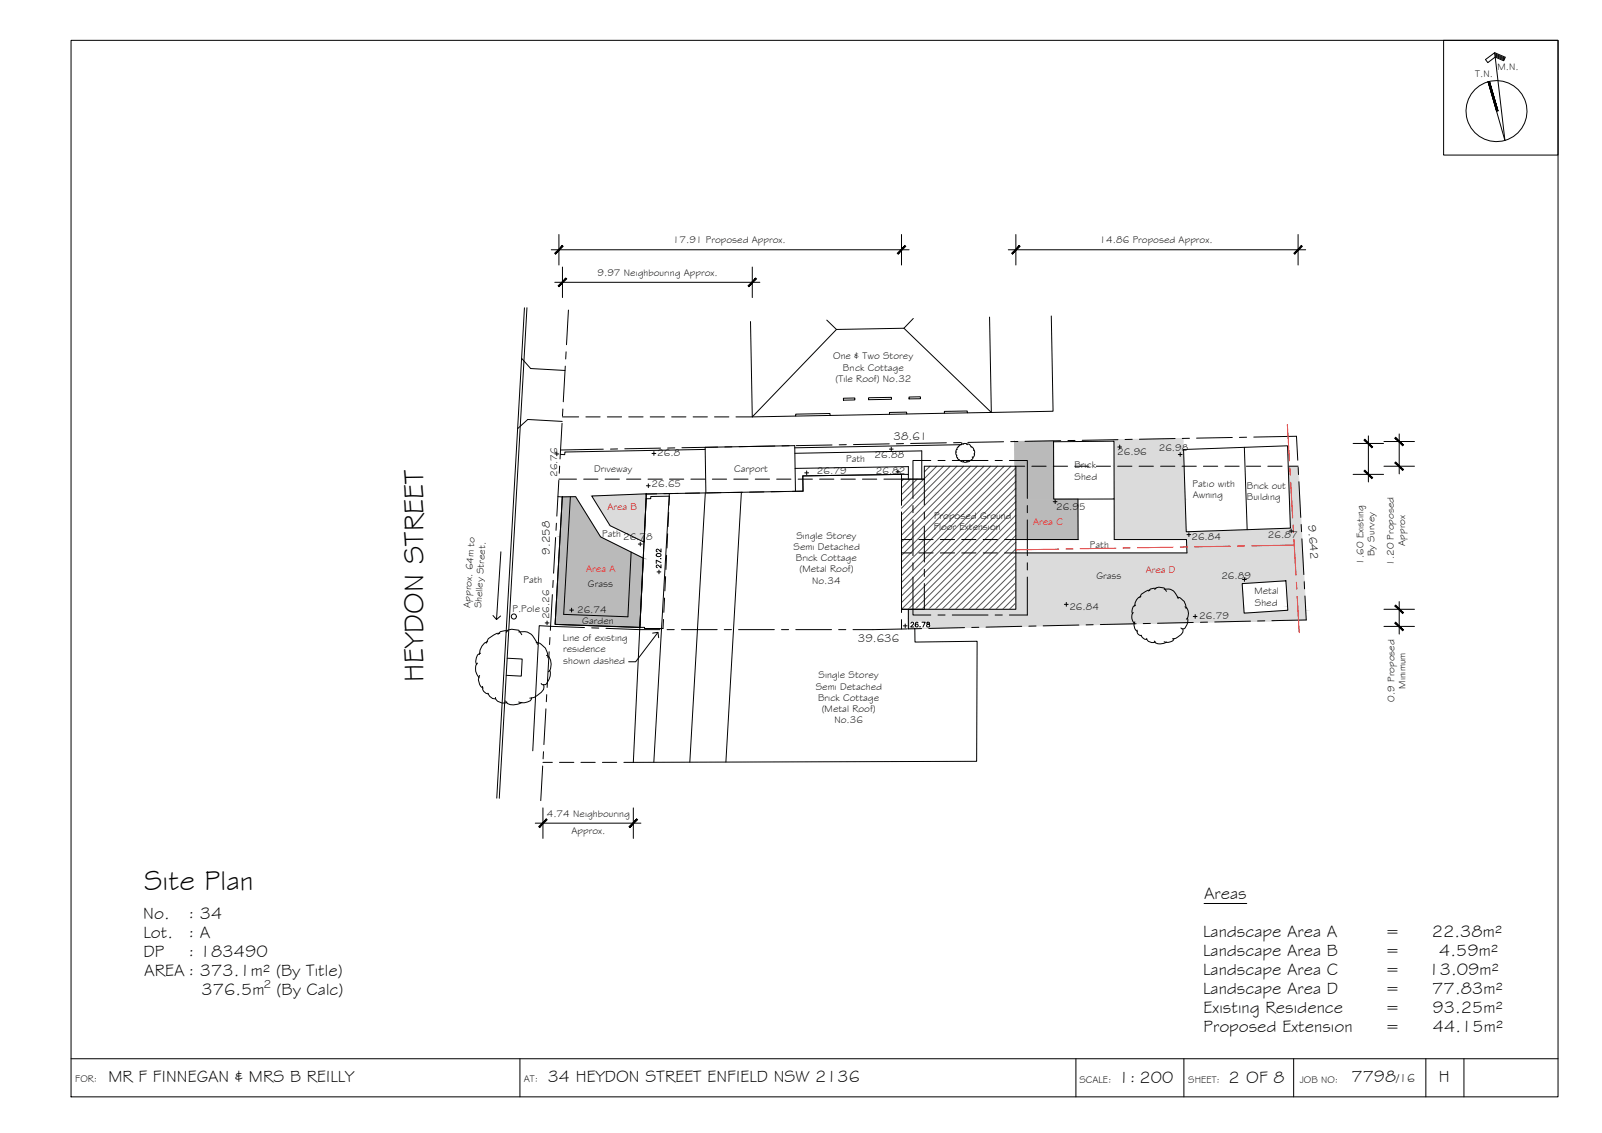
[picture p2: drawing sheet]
<svg xmlns="http://www.w3.org/2000/svg" width="420mm" height="297mm" viewBox="0 0 420 297" stroke-linecap="round" stroke-linejoin="round" font-family="sans-serif">
<!-- layer: HATCH -->
<g fill="#bababa" stroke="#bababa" stroke-width=".26">
<path d="M266.1 115.8l10.2-.2v.2z"/>
<path d="M276.4 130.9l6.3-.1z"/>
<path d="M147.5 130.3h3.5z"/>
<path d="M146.6 146.3h22.1l-.8 17.4z"/>
<path d="M266.1 115.8l10.3 15.1-.1-15.1zM266.1 115.8l10.3 15.1h-10.1z"/>
<path d="M266.3 130.9l16.4 10.5v-10.5zM266.3 130.9l16.4 10.5h-16.2z"/>
<path d="M147.5 130.3l10 10.5-6.5-10.5zM147.5 130.3l10 10.5h-10.6z"/>
<path d="M146.9 140.8l21.8 5.5-11.2-5.5zM146.9 140.8l21.8 5.5h-22.1z"/>
<path d="M146.6 146.3l-1 17.4h22.3zM145.6 163.7h22.3l-.1 .8z"/>
</g>
<g fill="#dbdbdb" stroke="#dbdbdb" stroke-width=".26">
<path d="M155.2 130l14.3-.5v.5z"/>
<path d="M155.2 130h14.3l-.4 7.8z"/>
<path d="M292.1 115.3l18.1-.4v.4z"/>
<path d="M303.6 154h.9z"/>
<path d="M302.9 154.2h.2z"/>
<path d="M311.5 162.9h15.5l-12.6 .3z"/>
<path d="M297.3 163.2h14.2l-9.8 .2z"/>
<path d="M238.2 164.7h7.8l-7.8 .2z"/>
<path d="M155.2 130l4.8 7.8h9.1zM160 137.8h9.1l-.2 4.3z"/>
<path d="M292.1 115.3l18.2 .4-.1-.4zM292.1 115.3l18.2 .4h-18.1z"/>
<path d="M292.2 115.7l18.3 6.5-.2-6.5zM292.2 115.7l18.3 6.5h-18.3z"/>
<path d="M292.2 122.2l18.6 8.6-.3-8.6zM292.2 122.2l18.6 8.6h-18.6z"/>
<path d="M337.9 122.2l3.4 16.3-.8-16.3zM337.9 122.2l3.4 16.3h-2.9z"/>
<path d="M338.4 138.5l2.9 .4v-.4zM327.1 138.9l11.3-.4 2.9 .4z"/>
<path d="M292.2 130.8l18.9 8.1-.3-8.1zM292.2 130.8l18.9 8.1h-18.9z"/>
<path d="M327.1 138.9l14.3 .5-.1-.5zM311.1 139.4l16-.5 14.3 .5z"/>
<path d="M292.2 138.9l18.9 .5v-.5zM292.2 138.9l18.9 .5h-18.9z"/>
<path d="M292.2 139.4l49.3 2-.1-2zM292.2 139.4l49.3 2h-49.3z"/>
<path d="M311.3 141.4l30.4 3.6-.2-3.6zM311.3 141.4l30.4 3.6h-30.4z"/>
<path d="M266.4 145l75.6 7.3-.3-7.3zM266.4 145l75.6 7.3h-75.6z"/>
<path d="M337.3 152.3l4.8 .7-.1-.7zM337.3 152.3l4.8 .7h-4.8z"/>
<path d="M266.4 152.3l59.4 .7 11.5-.7zM266.4 152.3l59.4 .7h-59.4z"/>
<path d="M266.4 153l59.4 .9v-.9zM266.4 153l59.4 .9h-59.4z"/>
<path d="M303.9 153.9l21.9 .1zM303.9 153.9l21.9 .1z"/>
<path d="M303.6 154l1.4 .1zM303.2 154.1h1.8z"/>
<path d="M266.4 153.9l36.8 .2 .7-.2zM266.4 153.9l36.8 .2h-36.8z"/>
<path d="M304.5 154l21.4 .1zM304.5 154l21.4 .1z"/>
<path d="M303.2 154.1h2.1zM303.2 154.1h2.1z"/>
<path d="M303.2 154.1l2.2 .1zM303.2 154.1l2.2 .1z"/>
<path d="M266.4 154.1h36.8zM266.4 154.1l36.7 .1z"/>
<path d="M305.3 154.1l20.6 .2zM305.3 154.1l20.6 .2z"/>
<path d="M303.1 154.2l2.3 .1zM303.1 154.2l2.3 .1z"/>
<path d="M302.6 154.2l.5 .1zM302.5 154.3h.6z"/>
<path d="M266.4 154.2h36.2zM266.4 154.2l36.1 .1z"/>
<path d="M305.5 154.4h1zM305.5 154.5h1.2z"/>
<path d="M305.4 154.3l20.5 .1v-.1zM305.4 154.3l20.5 .1h-20.4z"/>
<path d="M302.5 154.3l3 .1-.1-.1zM301.7 154.4l.8-.1 3 .1z"/>
<path d="M266.4 154.3l35.3 .1 .8-.1zM266.4 154.3l35.3 .1h-35.3z"/>
<path d="M306.5 154.4l19.4 .1zM306.5 154.4l19.4 .1z"/>
<path d="M301.7 154.4l3.8 .1zM301.7 154.4l3.8 .1z"/>
<path d="M266.4 154.4h35.3zM266.4 154.4l35.3 .1z"/>
<path d="M306.7 154.5h19.2zM306.7 154.5h19.2z"/>
<path d="M301.7 154.5h5.3zM301.7 154.5h5.3z"/>
<path d="M266.4 154.5h35.3zM266.4 154.5h35.3z"/>
<path d="M301.7 154.5l5.8 .3-.5-.3zM301.7 154.5l5.8 .3h-6.1z"/>
<path d="M266.4 154.5l35 .3 .3-.3zM266.4 154.5l35 .3h-35z"/>
<path d="M307 154.5l18.9 .4v-.4zM307 154.5l18.9 .4h-18.2z"/>
<path d="M301 154.8l6.7 .1-.2-.1zM300.7 154.9l.3-.1 6.7 .1z"/>
<path d="M307.7 154.9l18.2 .2v-.2zM307.7 154.9l18.2 .2h-18z"/>
<path d="M300.7 154.9l7.2 .2-.2-.2zM300.4 155.1l.3-.2 7.2 .2z"/>
<path d="M266.4 154.8l34 .3 .6-.3zM266.4 154.8l34 .3h-34z"/>
<path d="M307.9 155.1l18 .1zM307.9 155.1l18 .1z"/>
<path d="M300.4 155.1l7.6 .1zM300.2 155.2h7.8z"/>
<path d="M308 155.2l18 .5-.1-.5zM308 155.2l18 .5h-17.6z"/>
<path d="M300.2 155.2l8.2 .5-.4-.5zM299.5 155.7l.7-.5 8.2 .5z"/>
<path d="M299.5 155.7l8.9 .1zM299.3 155.8h9.1z"/>
<path d="M266.4 155.1l32.9 .7 1.1-.7zM266.4 155.1l32.9 .7h-32.9z"/>
<path d="M299.3 155.8l9.5 .7-.4-.7zM299.3 155.8l9.5 .7h-9.8z"/>
<path d="M266.4 155.8l32.6 .7 .3-.7zM266.4 155.8l32.6 .7h-32.6z"/>
<path d="M308.4 155.7l17.6 .8v-.8zM308.4 155.7l17.6 .8h-17.1z"/>
<path d="M299 156.5h9.9zM298.9 156.5h10z"/>
<path d="M308.9 156.5l17.1 .1zM308.9 156.5l17.1 .1z"/>
<path d="M298.9 156.5l10 .1zM298.8 156.6h10.1z"/>
<path d="M308.9 156.6h17.1zM308.9 156.6h17.1z"/>
<path d="M298.8 156.6h10.1zM298.8 156.6h10.1z"/>
<path d="M266.4 156.5h32.6zM266.4 156.5l32.4 .1z"/>
<path d="M308.9 156.6h17.1zM308.9 156.6h17.1z"/>
<path d="M298.8 156.6h10.5zM298.6 156.6h10.7z"/>
<path d="M266.4 156.6h32.4zM266.4 156.6h32.2z"/>
<path d="M309.3 156.6l16.7 .1zM309.3 156.6l16.7 .1z"/>
<path d="M298.6 156.6l10.8 .1zM298.6 156.6l10.8 .1z"/>
<path d="M266.4 156.6h32.2zM266.4 156.6l32.2 .1z"/>
<path d="M309.4 156.7l16.6 .2v-.2zM309.4 156.7l16.6 .2h-16.2z"/>
<path d="M298.6 156.7l11.2 .2-.4-.2zM298.6 156.7l11.2 .2h-11.4z"/>
<path d="M266.4 156.7l32 .2 .2-.2zM266.4 156.7l32 .2h-32z"/>
<path d="M309.8 156.9l16.3 .4-.1-.4zM309.8 156.9l16.3 .4h-16z"/>
<path d="M298.4 156.9l11.7 .4-.3-.4zM298.4 156.9l11.7 .4h-12z"/>
<path d="M266.4 156.9l31.7 .4 .3-.4zM266.4 156.9l31.7 .4h-31.7z"/>
<path d="M310.1 157.3l16 .2v-.2zM310.1 157.3l16 .2h-15.8z"/>
<path d="M298.1 157.3l12.2 .2-.2-.2zM298.1 157.3l12.2 .2h-12.3z"/>
<path d="M266.4 157.3l31.6 .2 .1-.2zM266.4 157.3l31.6 .2h-31.6z"/>
<path d="M310.3 157.5l15.8 .2v-.2zM310.3 157.5l15.8 .2h-15.5z"/>
<path d="M298 157.5l12.6 .2-.3-.2zM298 157.5l12.6 .2h-12.7z"/>
<path d="M266.4 157.5l31.5 .2 .1-.2zM266.4 157.5l31.5 .2h-31.5z"/>
<path d="M310.6 157.7l15.5 .3v-.3zM310.6 157.7l15.5 .3h-15.4z"/>
<path d="M297.9 157.7l12.8 .3-.1-.3zM297.9 157.7l12.8 .3h-13z"/>
<path d="M266.4 157.7l31.3 .3 .2-.3zM266.4 157.7l31.3 .3h-31.3z"/>
<path d="M310.7 158l15.4 .1zM310.7 158l15.4 .1z"/>
<path d="M297.7 158l13 .1zM297.7 158l13 .1z"/>
<path d="M266.4 158l31.3 .1zM266.4 158l31.3 .1z"/>
<path d="M310.7 158.1l15.4 .3v-.3zM310.7 158.1l15.4 .3h-15.2z"/>
<path d="M297.7 158.1l13.2 .3-.2-.3zM297.7 158.1l13.2 .3h-13.2z"/>
<path d="M310.9 158.4l15.3 .3-.1-.3zM310.9 158.4l15.3 .3h-15.2z"/>
<path d="M297.7 158.4l13.3 .3-.1-.3zM297.7 158.4l13.3 .3h-13.4z"/>
<path d="M266.4 158.1l31.2 .6 .1-.6zM266.4 158.1l31.2 .6h-31.2z"/>
<path d="M311 158.7h15.2zM311 158.7h15.2z"/>
<path d="M297.6 158.7h13.4zM297.6 158.7h13.4z"/>
<path d="M266.4 158.7h31.2zM266.4 158.7h31.2z"/>
<path d="M311 158.7h15.2zM311 158.7h15.2z"/>
<path d="M297.6 158.7h13.4zM297.6 158.7h13.4z"/>
<path d="M266.4 158.7h31.2zM266.4 158.7h31.2z"/>
<path d="M311 158.7l15.2 .1zM311 158.7l15.2 .1z"/>
<path d="M297.6 158.7l13.4 .1zM297.5 158.8h13.5z"/>
<path d="M266.4 158.7h31.2zM266.4 158.7l31.1 .1z"/>
<path d="M337.3 153l5.1 6-.3-6zM337.3 153l5.1 6h-4.7z"/>
<path d="M311 158.8l15.2 .2v-.2zM311 158.8l15.2 .2h-15.2z"/>
<path d="M297.5 158.8l13.5 .2v-.2zM297.2 159l.3-.2 13.5 .2z"/>
<path d="M266.4 158.8l30.8 .2 .3-.2zM266.4 158.8l30.8 .2h-30.8z"/>
<path d="M311 159l15.2 .2v-.2zM311 159l15.2 .2h-15.1z"/>
<path d="M297.2 159l13.9 .2-.1-.2zM297.2 159l13.9 .2h-14z"/>
<path d="M311.1 159.2l15.1 .1zM311.1 159.2l15.1 .1z"/>
<path d="M297.1 159.2l14.1 .1zM297.1 159.2l14.1 .1z"/>
<path d="M311.2 159.3l15 .3v-.3zM311.2 159.3l15 .3h-14.8z"/>
<path d="M297.1 159.3l14.3 .3-.2-.3zM297.1 159.3l14.3 .3h-14.4z"/>
<path d="M266.4 159l30.6 .6 .2-.6zM266.4 159l30.6 .6h-30.6z"/>
<path d="M311.4 159.6h14.8zM311.4 159.6h14.8z"/>
<path d="M297 159.6h14.4zM297 159.6h14.4z"/>
<path d="M266.4 159.6h30.6zM266.4 159.6h30.6z"/>
<path d="M266.4 159.6h30.6zM266.4 159.6l30.6 .1z"/>
<path d="M337.7 159l4.7 1v-1zM337.7 159l4.7 1h-4.6z"/>
<path d="M311.4 159.6l14.8 .4v-.4zM311.4 159.6l14.8 .4h-14.6z"/>
<path d="M297 159.6l14.6 .4-.2-.4zM297 159.6l14.6 .4h-14.7z"/>
<path d="M238.2 159.7l58.7 .3 .1-.3zM238.2 159.7l58.7 .3h-58.7z"/>
<path d="M311.6 160l14.6 .1zM311.6 160l14.6 .1z"/>
<path d="M296.9 160l14.7 .1zM296.9 160l14.7 .1z"/>
<path d="M238.2 160h58.7zM238.2 160l58.7 .1z"/>
<path d="M296.9 160.1l14.7 .1v-.1zM296.9 160.1l14.7 .1h-14.7z"/>
<path d="M238.2 160.1l58.7 .1v-.1zM238.2 160.1l58.7 .1h-58.7z"/>
<path d="M337.8 160l4.7 .6-.1-.6zM328.9 160.6l8.9-.6 4.7 .6z"/>
<path d="M311.6 160.1l14.7 .5-.1-.5zM311.6 160.1l14.7 .5h-14.6z"/>
<path d="M296.9 160.2l14.8 .4-.1-.4zM296.9 160.2l14.8 .4h-14.8z"/>
<path d="M238.2 160.2l58.7 .4v-.4zM238.2 160.2l58.7 .4h-58.7z"/>
<path d="M328.9 160.6l13.6 .2v-.2zM326.3 160.8l2.6-.2 13.6 .2z"/>
<path d="M311.7 160.6l14.6 .2v-.2zM311.7 160.6l14.6 .2h-14.6z"/>
<path d="M296.9 160.6l14.8 .2v-.2zM296.9 160.6l14.8 .2h-14.7z"/>
<path d="M297 160.8h14.7zM297 160.8h14.7z"/>
<path d="M238.2 160.6l58.8 .2-.1-.2zM238.2 160.6l58.8 .2h-58.8z"/>
<path d="M311.7 160.8h30.8zM311.7 160.8h30.8z"/>
<path d="M297 160.8h14.7zM297 160.8h14.7z"/>
<path d="M238.2 160.8h58.8zM238.2 160.8h58.8z"/>
<path d="M297 160.8l14.7 .4v-.4zM297 160.8l14.7 .4h-14.8z"/>
<path d="M238.2 160.8l58.7 .4 .1-.4zM238.2 160.8l58.7 .4h-58.7z"/>
<path d="M311.7 160.8l30.8 .9v-.9zM311.7 160.8l30.8 .9h-30.9z"/>
<path d="M296.9 161.2l14.7 .5 .1-.5zM296.9 161.2l14.7 .5h-14.8z"/>
<path d="M238.2 161.2l58.6 .5 .1-.5zM238.2 161.2l58.6 .5h-58.6z"/>
<path d="M311.6 161.7h30.9zM311.6 161.7h30.9z"/>
<path d="M296.8 161.7h14.8zM296.8 161.7h14.8z"/>
<path d="M238.2 161.7h58.6zM238.2 161.7h58.6z"/>
<path d="M311.6 161.7l31 .4-.1-.4zM311.6 161.7l31 .4h-31.2z"/>
<path d="M296.8 161.7l14.6 .4 .2-.4zM296.8 161.7l14.6 .4h-14.6z"/>
<path d="M238.2 161.7l58.6 .4v-.4zM238.2 161.7l58.6 .4h-58.6z"/>
<path d="M296.8 162.1h14.6zM296.8 162.1h14.6z"/>
<path d="M296.8 162.1l14.7 .1zM296.8 162.1l14.7 .1z"/>
<path d="M238.2 162.1l58.7 .1zM238.2 162.1l58.7 .1z"/>
<path d="M311.4 162.1l31.2 .3v-.3zM311.4 162.1l31.2 .3h-31.1z"/>
<path d="M296.9 162.2l14.6 .2zM296.9 162.2l14.6 .2z"/>
<path d="M311.5 162.4l31.1 .1v-.1zM311.5 162.4l31.1 .1h-31.1z"/>
<path d="M311.5 162.5l22.7 .2 8.4-.2zM311.5 162.5l22.7 .2h-22.7z"/>
<path d="M296.9 162.4l14.6 .3v-.3zM296.9 162.4l14.6 .3h-14.5z"/>
<path d="M311.5 162.7h22.7zM311.5 162.7l18.2 .1z"/>
<path d="M297 162.7l14.5 .1zM297 162.7l14.5 .1z"/>
<path d="M238.2 162.2l58.9 .6-.2-.6zM238.2 162.2l58.9 .6h-58.9z"/>
<path d="M311.5 162.8h18.2zM311.5 162.8l15.5 .1z"/>
<path d="M297.1 162.8l14.4 .1zM297.1 162.8l14.4 .1z"/>
<path d="M244.2 162.8l52.9 .1zM244.2 162.8l52.9 .1z"/>
<path d="M311.5 162.9v.3h2.9zM311.5 163.2h2.9z"/>
<path d="M297.1 162.9l14.4 .3v-.3zM297.1 162.9l14.4 .3h-14.2z"/>
<path d="M297.3 163.2h14.2zM297.3 163.2h14.2z"/>
<path d="M297.3 163.2l.2 .2h4.2zM297.5 163.4h4.2z"/>
<path d="M244.2 162.9l53.3 .5-.4-.5zM244.2 162.9l53.3 .5h-53.3z"/>
<path d="M244.2 163.4h53.3zM244.2 163.4l53.3 .1z"/>
<path d="M238.2 162.8l.3 1.9v-1.9zM238.2 162.8l.3 1.9h-.3z"/>
<path d="M244.2 163.5l1.8 1.2 51.5-1.2zM244.2 163.5l1.8 1.2h-1.8z"/>
</g>
<!-- layer: BORDER -->
<g fill="none" stroke="#000" stroke-width=".26">
<path d="M18.6 10.6h390v277h-390zM378.6 10.6h30v30.1h-30zM392 13.8l2.8 1.2-.4 .9-2.3-.9-1.9 1.4-.6-.8 2.4-1.8 2.7 23-4.4-15.3M392.1 14.1l2.6 1.2M392.1 14.4l2.5 1.1M392.1 14.7l2.4 1M390.7 21.4l2.2 7.7M18.6 277.6h390M136.4 277.6v10M282.2 277.6v10M310.5 277.6v10M339.3 277.6v10"/>
<path d="M374 277.6v10M383.9 277.6v10"/>
<circle cx="392.5" cy="29.1" r="8"/>
</g>
<g fill="#000" stroke="#000" stroke-width=".26">
<path d="M390.3 21.5l2.3 7.6zM390.3 21.5l.3-.1 2 7.7z"/>
<path d="M390.6 21.4l2 7.7h.3zM390.6 21.4l2.3 7.7z"/>
</g>
<!-- layer: HATCH -->
<g fill="none" stroke="#545454" stroke-width=".26">
<path d="M237 125.6l-.6 .6M238.7 125.6l-2.3 2.3M240.5 125.6l-4.1 4.1M242.3 125.6l-5.9 5.9M243.9 122.2l-1.5 1.5M245.7 122.2l-3.3 3.3M247.4 122.2l-11 11M249.2 122.2l-12.8 12.8M251 122.2l-14.6 14.6M252.7 122.2l-16.3 16.3M254.5 122.2l-18.1 18.1M256.3 122.2l-19.9 19.9"/>
<path d="M258 122.2l-21.6 21.6M259.8 122.2l-23.4 23.4M261.6 122.2l-25.2 25.2M263.3 122.2l-26.9 27M265.1 122.2l-28.7 28.7M266.4 138.6l-21.1 21.1M266.4 136.8l-22.9 22.9M266.4 135.1l-24.6 24.6M266.4 133.3l-26.4 26.4M266.4 131.5l-28.2 28.2M266.4 129.8l-29.9 29.9M266.4 128l-30 30"/>
<path d="M266.4 126.2l-30 30M266.4 124.5l-30 29.9M266.4 122.7l-30 30M238.2 159.7h.1M266.4 158l-1.7 1.7M266.4 156.3l-3.4 3.4M266.4 154.5l-5.2 5.2M266.4 152.7l-7 7M266.4 151l-8.7 8.7M266.4 149.2l-10.5 10.5M266.4 147.4l-12.3 12.3M266.4 145.7l-14 14"/>
<path d="M266.4 143.9l-15.8 15.8M266.4 142.1l-17.6 17.6M266.4 140.4l-19.3 19.3"/>
</g>
<!-- layer: EXISTING -->
<g fill="none" stroke="#000" stroke-width=".26">
<path d="M136.8 94l2.4 2.6 9 .5M137.5 80.7l-7.2 128.5M138.2 80.7l-7.3 128.6M147.5 110.5l-9.1-.5-2.6 2.4M184.9 117.8l-36.7 .7-.1 .7-1.2-.1M208.5 118.8l33.3-.6v7.4M252.2 116v.6l-43.8 .8M276.3 115.8l15.9-.1v15.1l-15.8 .1zM310.4 117.8l27.3-.9 .7 21.6-27.3 .9zM326.4 117.3l.7 21.6M146.3 130.2l1.2 .1-1.9 33.4 22.2 .8 1.7-33.7M147.5 130.3l3.5-.1 6.5 10.6 11.2 5.5-.9 18.2-22.2-.8z"/>
<path d="M149.6 130.3l-1.8 30.8 16.9 .6 .8-16.9M155.2 130l14.3-.5-.6 12.6-8.9-4.3zM172.2 129.5h-2.8l.1 1.3 1.2-.1v-.5l4.9-.1-.1 2.4M175.1 139.9l-.2 3.8M175.4 134.3l-.2 3.8M177.8 129.4h-3.7M183.5 129.3h-3.8M189.1 129.2h-3.8M194.7 129.1h-3.7M200.3 129h-3.7M206 128.9h-3.8M208.5 122.8l29.7-.5v2.1"/>
<path d="M236.4 126.8v-2.4l-25.8 .4v4h-2.8M236.4 128.7v3.8M236.4 134.3v3.8M236.4 139.9v3.8M282.7 130.8l.1 10.6h-19.3M292.2 130.8v10.6h19l.1 3.6h-47.8M174.3 156.8l-.2 3.7M174.6 151.2l-.2 3.7M174.8 145.6l-.1 3.7M236.4 145.6v3.7M236.4 151.2v3.8M236.4 156.8v3.8"/>
<path d="M236.4 145h2.7M236.4 141.4h2.7M241 145h3.7M241 141.4h3.7M246.6 145h3.8M246.6 141.4h3.8M252.2 145h3.8M252.2 141.4h3.8M257.9 145h3.7M257.9 141.4h3.7M325.8 153l11.5-.7 .5 7.7-11.5 .8zM144.4 164.2l-3-.2-1.7 32.8"/>
<path d="M174 162.4l-.1 2.4h-4.9v-.3h-1.2l-1.7 35.4M236.4 162.4v2.5"/>
<circle cx="134.8" cy="161.6" r=".67"/>
</g>
<!-- layer: BOUNDARY -->
<g fill="none" stroke="#000" stroke-width=".26">
<path d="M148.3 96l-.6 9.3M148.5 92.2l-.1 1.9M149.1 81.3l-.5 9.1M147.4 111l-.5 9.3M147.6 107.2l-.1 1.9M158.2 117.8l-11.2 .2M162 117.7h-1.9M173.2 117.5l-9.3 .2M177 117.4l-1.9 .1M188.2 117.2l-9.4 .2M192 117.2h-1.9M203.2 116.9l-9.3 .2"/>
<path d="M207 116.9h-1.9M218.2 116.7l-9.4 .1M222 116.6h-1.9M233.2 116.4l-9.4 .2M237 116.3h-1.9M248.2 116.1l-9.4 .2M252 116l-1.9 .1M263.2 115.8l-9.4 .2M267 115.8h-1.9M278.2 115.5l-9.4 .2M281.9 115.5h-1.8M293.2 115.3l-9.4 .1"/>
<path d="M297 115.2h-1.9M308.2 115l-9.4 .2M312 114.9h-1.9M323.2 114.7l-9.4 .2M326.9 114.6l-1.8 .1M328.8 114.6l11.2-.2 .4 6.3M145.9 137.2l-.1 1.8M146.6 125.9l-.6 9.4M146.8 122.2l-.1 1.9M340.5 122.5l.1 1.9M340.7 126.3l.5 9.4M341.3 137.5l.1 1.9"/>
<path d="M144.9 155.9l-.6 9.4M145.1 152.2l-.1 1.8M145.7 140.9l-.5 9.4M341.4 141.3l.6 9.3M342.1 152.5v1.9M342.3 156.2l.3 6.3-9 .2M144 170.9l-.5 9.3M144.2 167.1l-.1 1.9M144.4 164.2l8.9 .3M155.2 164.6l1.8 .1M158.9 164.7l14.2 .4M174.9 165.1h1.9"/>
<path d="M178.7 165.1h9.4M190 165.1h1.8M193.7 165.1h9.4M205 165.1h1.8M208.7 165.1h9.4M219.9 165.1h1.9M238 164.9l-14.3 .2M241.7 164.8h-1.9M253 164.5l-9.4 .3M256.7 164.5h-1.8M268 164.2l-9.4 .2M271.7 164.1l-1.9 .1"/>
<path d="M283 163.9l-9.4 .2M286.7 163.8h-1.9M298 163.5l-9.4 .2M301.7 163.4l-1.9 .1M313 163.2l-9.4 .2M316.7 163.1h-1.9M328 162.8l-9.4 .3M331.7 162.8h-1.9M142.5 197.1l-.1 1.9M143.2 185.8l-.6 9.4M143.4 182.1l-.1 1.9M142.3 200.8l-.5 9.1"/>
</g>
<!-- layer: ROOFPLAN EXIST. -->
<g fill="none" stroke="#000" stroke-width=".26">
<path d="M216.8 83.9l2.6 2.5M239.5 83.5l-2.4 2.6M259.5 83.1l.5 25-6.3 .1v-.4l-6 .1v.4l-9.9 .2v-.5l-4.5 .1v.5l-15.6 .3v-.5l-9 .2v.5l-11.4 .2-.5-25M275.7 82.8l.5 25-16.2 .3-22.9-22-17.7 .3-22.1 22.9M217.7 108.9l-9 .2M221.2 104.4l3-.1v.6h-3zM227.8 104.3l6-.1v.5l-6 .1zM237.8 108.5l-4.5 .1M238.4 104.1l3-.1v.5l-3 .1zM253.7 108.2l-6 .1M169.5 130.8l-1.7 33.7M175.5 129.4l-4 70.4"/>
<path d="M185 129.2l-4.1 70.6M194.4 129.1l-4 70.7M208.6 128.8l-.2-12-23.5 .5 .2 11.9M238.2 125.6v-1.2l-27.6 .4v4l-41.2 .7M238.2 159.7v5.2l1.7-.1 .1 3.5 16.3-.2-.2 31.5-90 .3"/>
</g>
<!-- layer: NEWWORK -->
<path d="M236.4 125.6h6v-3.4h24v37.5h-30" fill="none" stroke="#000" stroke-width=".26"/>
<!-- layer: ROOFPLAN NEW -->
<g fill="none" stroke="#000" stroke-width=".26">
<path d="M236.4 132.4v-6.8h6v6.8M236.4 134.2v1.9M236.4 138v9.4M239.4 132.5v1.9M239.4 136.3v9.4M242.4 134.2v1.9M242.4 138v9.4M244.1 120.7h-4.7v10M246 120.7h1.9M249.8 120.7h9.3M261 120.7h1.9M264.7 120.7h4.7v10"/>
<path d="M269.4 132.5v1.9M269.4 136.3v9.4M236.4 153v6.7h6v-6.7M236.4 149.2v1.9M239.4 151.3v9.9h4.7M239.4 147.5v1.9M242.4 149.2v1.9M269.4 147.5v1.9M269.4 151.3v9.9h-4.7M246 161.2h1.9M249.8 161.2h9.3M261 161.2h1.9"/>
</g>
<!-- layer: 0.13 -->
<g fill="none" stroke="#f00" stroke-width=".26">
<path d="M337.6 111.3l.6 9.5M338.3 122.7l.1 1.8M338.5 126.4l.5 9.4M339.1 137.6l.1 1.9M277.7 144l-11.3 .2M281.4 143.9h-1.8M292.7 143.7l-9.4 .2M296.4 143.7h-1.9M307.7 143.5l-9.4 .1M311.4 143.4h-1.9M322.7 143.2l-9.4 .2M326.4 143.1l-1.8 .1"/>
<path d="M339.4 141.4l.5 9.4M339.5 142.9l-11.2 .2M340 152.6l.1 1.9M340.2 156.4l.5 9.5"/>
</g>
<!-- layer: 0 -->
<path d="M131.4 144.7l-1.2 17.7M129.3 161.4l.9 1 1.1-.9M133 172.6l4 .2-.3 4.5-3.9-.2M171.2 166l1.4-.2 .1 1.4M172.6 165.8l-5.9 7.7h-1.8" fill="none" stroke="#000" stroke-width=".26"/>
<!-- layer: DIMENSION -->
<g fill="none" stroke="#000" stroke-width=".26">
<path d="M144.6 65.5h93.8M145.5 74h53.8M146.6 61.5v8M147.5 70v8M197.3 70v8M236.4 61.5v8M264.4 65.5h78M266.4 61.5v8M340.5 61.5v8M147.5 109.3h4.3M153.7 109.3h3.7M159.3 109.3h3.7"/>
<path d="M164.9 109.3h3.8M170.5 109.3h3.8M176.2 109.3h3.7M181.8 109.3h3.7M187.4 109.3h3.8M193 109.3h4.3M354.9 116.3h8M358.9 114.3v12.1M363 115.8h8M367 113.8v10.4M146.6 125.6h4.6M153.1 125.6h3.7"/>
<path d="M158.7 125.6h3.7M164.3 125.6h3.8M170 125.6h3.7M175.6 125.6h3.7M181.2 125.6h3.7M186.8 125.6h3.8M192.5 125.6h3.7M198.1 125.6h3.7M203.7 125.6h3.7M209.3 125.6h3.8M215 125.6h3.7M220.6 125.6h3.7"/>
<path d="M226.2 125.6h3.7M231.8 125.6h4.6M266.4 122.2h2.4M270.6 122.2h3.8M276.3 122.2h3.7M281.9 122.2h3.7M287.5 122.2h3.8M293.1 122.2h3.8M298.8 122.2h3.7M304.4 122.2h3.7M310 122.2h3.8M315.6 122.2h3.8"/>
<path d="M321.3 122.2h3.7M326.9 122.2h3.7M332.5 122.2h3.8M338.1 122.2h2.4M354.9 124.4h8M363 122.2h8M363 159.7h8M367 157.7v8.5M363 164.2h8M142.4 199.9h2.5M146.7 199.9h3.8M152.4 199.9h3.7"/>
<path d="M158 199.9h3.7M163.6 199.9h2.5M140.4 215.8h27.7M142.4 211.8v8M166.1 211.8v8"/>
</g>
<!-- layer: 0 -->
<g fill="#000" stroke="#000" stroke-width=".26">
<path d="M147.5 64.4l-1.8 2.2 2-2zM147.5 64.4l-1.8 2.2-.2-.2z"/>
<path d="M148.4 72.9l-1.8 2.2 2-2zM146.4 74.9l2-2-1.8 2.2z"/>
<path d="M198.2 72.9l-2 2 .2 .2zM198.2 72.9l.2 .2-2 2z"/>
<path d="M237.3 64.4l-2 2 .2 .2zM237.3 64.4l.2 .2-2 2z"/>
<path d="M267.3 64.4l-1.8 2.2 2-2zM267.3 64.4l-1.8 2.2-.2-.2z"/>
<path d="M341.3 64.4l-1.9 2 .2 .2zM341.3 64.4l.3 .2-2 2z"/>
<path d="M357.8 115.4l2 2 .2-.2zM357.8 115.4l.2-.2 2 2z"/>
<path d="M365.9 114.9l2 2 .2-.3zM365.9 114.9l.2-.2 2 1.9z"/>
<path d="M358 123.3l-.2 .2 2.2 1.8zM357.8 123.5l2.2 1.8-.2 .2z"/>
<path d="M365.9 121.3l2.2 1.8-2-2zM365.9 121.3l2.2 1.8-.2 .2z"/>
<path d="M366.1 163.1l-.2 .2 2.2 1.8zM365.9 163.3l2.2 1.8-.2 .2z"/>
<path d="M365.9 158.8l2 2 .2-.2zM365.9 158.8l.2-.2 2 2z"/>
<path d="M143.3 214.7l-1.8 2.2 2-2zM143.3 214.7l-1.8 2.2-.2-.2z"/>
<path d="M165 216.7l.2 .2 1.8-2.2zM167 214.7l.2 .2-2 2z"/>
</g>
<!-- layer: HGTS_11 -->
<g fill="none" stroke="#000" stroke-width=".26">
<path d="M145.5 119h1M146 118.5v1M171 118.9h1M171.5 118.4v1M233.3 117.7h1M233.8 117.2v1M293.2 117.2h1M293.7 116.7v1M309 119.2h1M309.5 118.7v.9M169.5 127.4h1M170 126.8v1"/>
<path d="M211.1 124h1M211.6 123.5v1M235 123.7h1M235.5 123.2v1M276.2 131.5h1M276.7 131v1M311.8 139.7v1M338.1 139.2h1M338.6 138.7v1M149.4 159.9h1M149.9 159.4v1.1M167.4 142.6h1"/>
<path d="M167.9 142.1v1M172.2 145.3a.63 .63 0 0 1 .7-.3 .63 .63 0 0 1 .4 .7 .63 .63 0 0 1-.7 .3 .63 .63 0 0 1-.4-.7zM172.3 149.9h1M172.8 149.5v.9M173.3 146.4v.1M173.4 148.1v.8l-.9-.8-.4 .3 .1 .3 .2 .1M173.4 147.5l-1.3-.6v.8M173.4 143.9v.8l-.9-.7-.4 .2 .1 .4 .2 .1M279.2 158.4h.9M279.7 157.9v1.1M311.3 140.2h1M325.9 151.9h1"/>
<path d="M326.4 151.4v1M143 163.3h1M143.5 162.8v1M236.9 164.1h1M237.4 163.6v1M238.9 163.4l.1-.2 .4-.1 .2 .4-.7 .9h.8M240.8 163.3l-.1-.1a.58 .58 0 0 0-.7 .5 .58 .58 0 0 0 .6 .6 .39 .39 0 0 0 0-.6 .39 .39 0 0 0-.6 .3M241.3 164.3h.1M241.8 163.1h.9l-.6 1.3M243.1 163.2v.3a.51 .51 0 0 1 .6 .2 .51 .51 0 0 1 0 .6h-.6a.52 .52 0 0 1 0-.6 .52 .52 0 0 1 .6-.2v-.3zM313 161.6h1M313.5 161.1v1"/>
</g>
<!-- layer: 0.13 -->
<g fill="none" stroke="#000" stroke-width=".26">
<path d="M250.8 118.5l-.1 .5 .2 .4M250.9 119.3v.6l.3 .2M251 117.8l-.3 .3 .1 .5M251.1 120l.1 .3 .3 .2M251.5 117l-.4 .3-.2 .6M252.3 116.5l-.8 .4-.1 .3M252.7 116.5l.4-.3 .4 .1 .2 .3M252.8 116.3l-.7 .3M253.5 116.4l.8 .2 .4 .6M254.7 117.1l.6 .4 .1 .6M255.2 119.9l-.2 .5-.8 .4M255.3 118l.3 .5-.2 .5"/>
<path d="M255.5 118.9a.58 .58 0 0 1-.5 .9M251.5 120.4l.5 .4M252 120.7l.1 .3h.6M252.7 120.9l.5 .3 .5-.2M254.4 120.7l-.3 .3h-.6M297.8 158.7h-.2a1.85 1.85 0 0 0-.5 2.2M299.2 156.4a2.59 2.59 0 0 0-1.6 2.5M301.6 154.8a3.1 3.1 0 0 0-2.7 1.9M302.9 154.6a1.78 1.78 0 0 1 2.8 .1l.2 .3M303.2 154.3a1.93 1.93 0 0 0-2 .7M305.3 154.5a2.98 2.98 0 0 1 3.7 2.4M308.8 156.5a2.99 2.99 0 0 1 2.3 3.1"/>
<path d="M310.8 159.1a2.11 2.11 0 0 1 .3 3.2M125.3 173.9a2.94 2.94 0 0 0 .3 3.8M125.8 177.1a2.42 2.42 0 0 0 .8 3.3M126.1 171.3a1.79 1.79 0 0 0-1.3 2.1l.2 .8M126.5 180a1.69 1.69 0 0 0 1.6 1.9M127.9 168.2a3.5 3.5 0 0 0-2.2 3.4M131.1 166h-.8l-2.2 1.4-.6 1.2M132.7 165.8l.5-.6 1-.2 1.8 .2 .8 1.2M133.2 165.4a2.68 2.68 0 0 0-2.6 .9M136 165.7a3.4 3.4 0 0 1 4.1 1.6l.9 1.6M140.6 168.4a4 4 0 0 1 3.1 4.1M142.6 179.5l.1 .6a3.9 3.9 0 0 1-3.5 2.9h-.3"/>
<path d="M143.3 171.8a2.63 2.63 0 0 1 1.1 3.5l-.2 .5-.4 .3M144.1 175.7a3.3 3.3 0 0 1-1.1 3.8h-.8l-.3-.3M297.2 160.6a2.21 2.21 0 0 0 .3 2.9M297.6 163a1.87 1.87 0 0 0 .7 2.5M298.2 165.2a1.25 1.25 0 0 0 1.2 1.5M299.3 166.5l.1 .3a1.76 1.76 0 0 0 1.3 .9M300.7 167.4l.1 .3a1.61 1.61 0 0 0 2.2 .6M302.7 168.1a2.05 2.05 0 0 0 2.9 .4l.4-.2M307.9 167.4a1.92 1.92 0 0 1-2.6 .8M310.2 164.9l.1 .4a2.91 2.91 0 0 1-2.6 2.2h-.2M311.4 162l.1 .4a2.83 2.83 0 0 1-1 2.5h-.6l-.2-.3M128 181.7l.1 .3a2.22 2.22 0 0 0 1.8 1.2"/>
<path d="M129.9 182.9l.1 .3a2.25 2.25 0 0 0 3 .9M132.6 183.8a1.66 1.66 0 0 0 2 1l1.2-.2 1.1-.5M139.4 183v.3a2.95 2.95 0 0 1-3.4 .7"/>
</g>
<!-- layer: TEXT -->
<path d="M315.8 236.9h11.2" fill="none" stroke="#000" stroke-width=".26"/>
<g font-size="7.5">
<text x="111.1" y="178.7" transform="rotate(-90 111.1 178.7)">HEYDON STREET</text>
<text x="37.8" y="233.3">Site Plan</text>
</g>
<g font-size="4.5">
<text x="315.8" y="235.6">Areas</text>
<text x="37.6" y="240.8">No.</text>
<text x="37.6" y="245.8">Lot.</text>
<text x="49.4" y="240.8">: 34</text>
<text x="49.4" y="245.8">: A</text>
<text x="315.6" y="245.6">Landscape Area A</text>
<text x="363.4" y="245.6">=</text>
<text x="375.5" y="245.6">22.38m²</text>
<text x="37.6" y="250.9">DP</text>
<text x="49.4" y="250.9">: 183490</text>
<text x="315.6" y="250.6">Landscape Area B</text>
<text x="363.4" y="250.6">=</text>
<text x="377.4" y="250.6">4.59m²</text>
<text x="37.8" y="255.9">AREA : 373.1m² (By Title)</text>
<text x="315.6" y="255.7">Landscape Area C</text>
<text x="363.4" y="255.7">=</text>
<text x="374.6" y="255.7">13.09m²</text>
<text x="52.9" y="260.9">376.5m (By Calc)</text>
<text x="315.6" y="260.7">Landscape Area D</text>
<text x="363.4" y="260.7">=</text>
<text x="375.7" y="260.7">77.83m²</text>
<text x="315.6" y="265.7">Existing Residence</text>
<text x="363.4" y="265.7">=</text>
<text x="375.7" y="265.7">93.25m²</text>
<text x="315.7" y="270.7">Proposed Extension</text>
<text x="363.4" y="270.7">=</text>
<text x="375.8" y="270.7">44.15m²</text>
<text x="28.4" y="283.6">MR F FINNEGAN &amp; MRS B REILLY</text>
<text x="143.6" y="283.6">34 HEYDON STREET ENFIELD NSW 2136</text>
<text x="293.4" y="283.9">1: 200</text>
<text x="322.2" y="283.9">2 OF 8</text>
<text x="354.4" y="283.8">7798</text>
<text x="377.4" y="283.7">H</text>
</g>
<text font-size="3.2" x="366.2" y="283.8">/16</text>
<text font-size="3.1" x="69.1" y="259">2</text>
<g font-size="3">
<text x="234.3" y="115.4">38.61</text>
<text x="343.1" y="137.7" transform="rotate(86 343.1 137.7)">9.642</text>
<text x="144.2" y="145.4" transform="rotate(-90 144.2 145.4)">9.258</text>
<text x="225" y="168.2">39.636</text>
</g>
<g font-size="2.6">
<text x="386.9" y="20.3">T.N.</text>
<text x="392.8" y="18.2">M.N.</text>
<text x="176.5" y="63.8">17.91 Proposed Approx.</text>
<text x="288.4" y="63.8">14.86 Proposed Approx.</text>
<text x="156.7" y="72.3">9.97 Neighbouring Approx.</text>
<text x="218.5" y="94.2">One &amp; Two Storey</text>
<text x="219.1" y="100.1">(Tile Roof) No.32</text>
<text x="221.1" y="97.2">Brick Cottage</text>
<text x="172.3" y="119.6">26.8</text>
<text x="229.4" y="120">26.88</text>
<text x="293" y="119.3">26.96</text>
<text x="303.9" y="118.3">26.98</text>
<text x="146.2" y="125.1" transform="rotate(-90 146.2 125.1)">26.76</text>
<text x="155.8" y="123.7">Driveway</text>
<text x="192.6" y="123.8">Carport</text>
<text x="214.2" y="124.3">26.79</text>
<text x="221.9" y="121.1">Path</text>
<text x="229.7" y="124.2">26.82</text>
<text x="281.8" y="122.8">Brick</text>
<text x="281.8" y="125.7">Shed</text>
<text x="170.9" y="127.6">26.65</text>
<text x="312.8" y="127.8">Patio with</text>
<text x="312.9" y="130.7">Awning</text>
<text x="327" y="128.2">Brick out</text>
<text x="327" y="131.1">Building</text>
<text x="245" y="136.1">Proposed Ground</text>
<text x="277" y="133.7">26.95</text>
<text x="157.9" y="140.8">Path</text>
<text x="163.4" y="141.6">26.78</text>
<text x="208.9" y="141.3">Single Storey</text>
<text x="244.9" y="139">Floor Extension</text>
<text x="285.8" y="143.8">Path</text>
<text x="312.5" y="141.7">26.84</text>
<text x="332.6" y="141.2">26.87</text>
<text x="368.5" y="143.1" transform="rotate(-90 368.5 143.1)">Approx</text>
<text x="208.1" y="144.2">Semi Detached</text>
<text x="208.7" y="147.1">Brick Cottage</text>
<text x="357.6" y="148" transform="rotate(-90 357.6 148)">1.60 Existing</text>
<text x="360.5" y="145.8" transform="rotate(-90 360.5 145.8)">By Survey</text>
<text x="365.6" y="148.4" transform="rotate(-90 365.6 148.4)">1.20 Proposed</text>
<text x="137.3" y="153">Path</text>
<text x="154.2" y="153.9">Grass</text>
<text x="209.7" y="150.1">(Metal Roof)</text>
<text x="213" y="153">No.34</text>
<text x="287.6" y="151.7">Grass</text>
<text x="320.3" y="151.9">26.89</text>
<text x="329" y="155.8">Metal</text>
<text x="123.3" y="159.3" transform="rotate(-86 123.3 159.3)">Approx. 64m to</text>
<text x="126.2" y="159.5" transform="rotate(-86 126.2 159.5)">Shelley Street.</text>
<text x="134.4" y="160.4">P.Pole</text>
<text x="151.3" y="160.6">26.74</text>
<text x="280.5" y="160">26.84</text>
<text x="329.1" y="158.8">Shed</text>
<text x="144" y="162.4" transform="rotate(-90 144 162.4)">26.26</text>
<text x="152.7" y="163.5">Garden</text>
<text x="314.5" y="162.2">26.79</text>
<text x="147.6" y="168.1">Line of existing</text>
<text x="147.7" y="171.1">residence</text>
<text x="147.7" y="174">shown dashed</text>
<text x="214.7" y="177.8">Single Storey</text>
<text x="214" y="180.8">Semi Detached</text>
<text x="214.6" y="183.7">Brick Cottage</text>
<text x="365.7" y="184" transform="rotate(-90 365.7 184)">0.9 Proposed</text>
<text x="368.6" y="180.6" transform="rotate(-90 368.6 180.6)">Minimum</text>
<text x="215.5" y="186.7">(Metal Roof)</text>
<text x="218.8" y="189.6">No.36</text>
<text x="143.4" y="214.1">4.74 Neighbouring</text>
<text x="149.9" y="218.6">Approx.</text>
<text x="19.8" y="283.8">FOR:</text>
<text x="137.4" y="283.6">AT:</text>
<text x="283.1" y="283.9">SCALE:</text>
<text x="311.6" y="283.9">SHEET:</text>
<text x="340.9" y="283.9">JOB NO:</text>
</g>
<g font-size="2.6" fill="#f00">
<text x="159.3" y="133.6">Area B</text>
<text x="271" y="137.6">Area C</text>
<text x="153.7" y="149.9">Area A</text>
<text x="300.5" y="150.2">Area D</text>
</g>
</svg>
